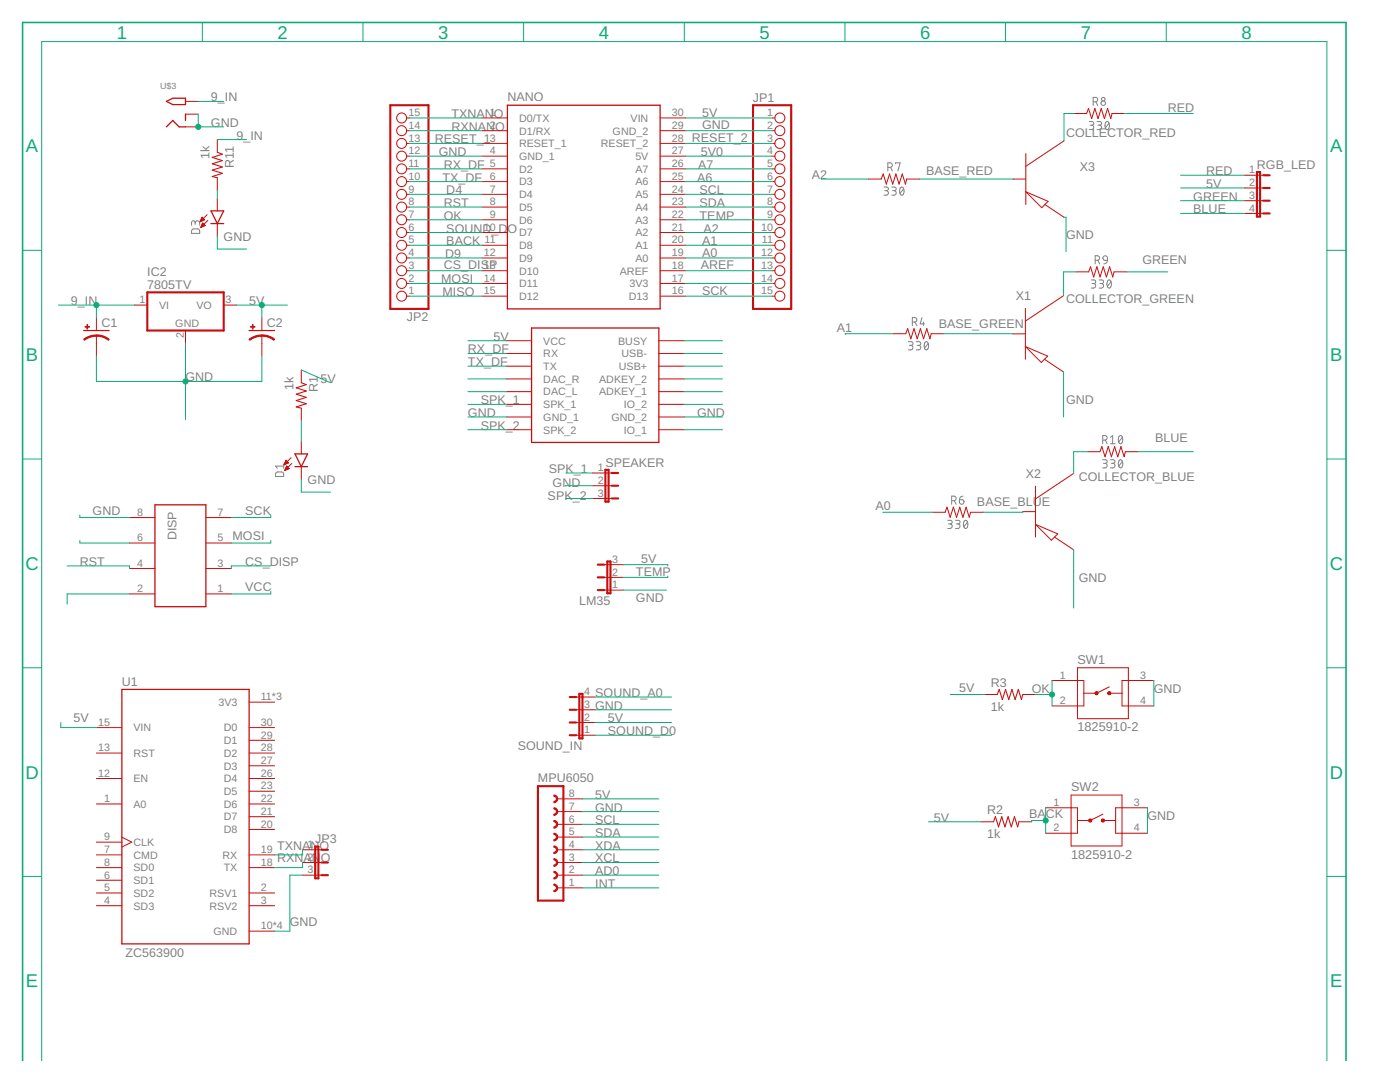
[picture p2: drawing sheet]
<svg xmlns="http://www.w3.org/2000/svg" width="279mm" height="216mm" viewBox="0 0 279 216" stroke-linecap="round" stroke-linejoin="round" font-family="sans-serif">
<g fill="none" stroke="#808080" stroke-width=".2">
<path d="M176.4 37.3h.5a.36 .36 0 0 1 .4 .4 .36 .36 0 0 1-.4 .3h-.3M176.8 38a.46 .46 0 0 1 .5 .5 .46 .46 0 0 1-.5 .4h-.4M177.2 33.4h.4a.46 .46 0 0 0 .5-.5 .46 .46 0 0 0-.5-.4h-.4v1.6M177.7 33.4l.4 .7M178 37.3h.5a.36 .36 0 0 1 .4 .4 .36 .36 0 0 1-.4 .3h-.4M178.4 38a.46 .46 0 0 1 .5 .5 .46 .46 0 0 1-.5 .4h-.4M178.7 32.7v-.2h.9l-.4 1.6M179.7 37.4l.3-.1a.97 .97 0 0 1 0 1.6 1.02 1.02 0 0 1-.3-1.5zM180.3 37.7l-.7 .9M217.4 24.3h.5a.36 .36 0 0 1 .4 .3 .36 .36 0 0 1-.4 .4h-.3M217.8 25a.44 .44 0 0 1 .5 .4 .44 .44 0 0 1-.5 .5h-.4M218.2 20.3h.4a.44 .44 0 0 0 .5-.4 .44 .44 0 0 0-.5-.5h-.4v1.6"/>
<path d="M218.7 20.3l.4 .7M218.9 24.3h.6a.36 .36 0 0 1 .4 .3 .36 .36 0 0 1-.4 .4h-.4M219.4 25a.44 .44 0 0 1 .5 .4 .44 .44 0 0 1-.5 .5h-.5M220.7 24.4l.3-.1a.93 .93 0 0 1 0 1.6 1.02 1.02 0 0 1-.3-1.5zM221.3 24.6l-.7 .9M38.4 45.8l1.2-.1 .2 .3 .1 .6h-1.7zM38.9 44.5a.46 .46 0 0 1 .5-.5 .46 .46 0 0 1 .5 .5v.5M38.9 44.8v-.4a.36 .36 0 0 0-.3-.4 .36 .36 0 0 0-.4 .4v.6M217.8 55.9h.5a.36 .36 0 0 1 .4 .3 .36 .36 0 0 1-.4 .4h-.3M218.2 56.6a.46 .46 0 0 1 .5 .4 .46 .46 0 0 1-.5 .5h-.4M218.6 51.9h.4a.46 .46 0 0 0 .5-.4 .46 .46 0 0 0-.5-.5h-.4v1.7M219.1 51.9l.4 .8"/>
<path d="M219.4 55.9h.5a.36 .36 0 0 1 .3 .3 .36 .36 0 0 1-.3 .4h-.4M219.8 56.6a.46 .46 0 0 1 .4 .4 .46 .46 0 0 1-.4 .5h-.4M220.3 51.2l.3-.2 .3 .2 .1 .7-.8-.1-.1-.3zM221 51.9l-.3 .6-.4 .2M221.1 56l.3-.1a.97 .97 0 0 1 0 1.6 1.02 1.02 0 0 1-.3-1.5zM221.7 56.2l-.7 .9M181.3 68.2h.5a.37 .37 0 0 1 .4 .3 .37 .37 0 0 1-.4 .4h-.3M181.8 68.9a.44 .44 0 0 1 .4 .5 .44 .44 0 0 1-.4 .4h-.5M182.1 64.3h.4a.44 .44 0 0 0 .5-.5 .44 .44 0 0 0-.5-.4h-.4v1.6M182.6 64.3l.4 .7M182.9 68.2h.5a.37 .37 0 0 1 .4 .3 .37 .37 0 0 1-.4 .4h-.4M183.3 68.9a.44 .44 0 0 1 .5 .5 .44 .44 0 0 1-.5 .4h-.4"/>
<path d="M184 63.4l-.4 1.2h.9M184.3 64.3v.7M184.6 68.3l.3-.1a.95 .95 0 0 1 0 1.6 1.02 1.02 0 0 1-.3-1.5zM185.2 68.6l-.7 .8M55.1 94.3l.3-.1h.9l.3 .2v.7h-1.6zM56.6 92.6v.9M56.6 93h-1.6l.4 .5M189.9 99.9h.5a.46 .46 0 0 0 .4-.4 .46 .46 0 0 0-.4-.5h-.5v1.6M190.5 99.9l.3 .7M191.5 99.7h.5a.45 .45 0 0 1 .4 .5 .45 .45 0 0 1-.5 .4 .45 .45 0 0 1-.4-.4zM192.2 99l-.4 .1-.3 .6M220 91.7h.6a.36 .36 0 0 1 .4 .4 .36 .36 0 0 1-.4 .4h-.4"/>
<path d="M220.1 87.8h.4a.46 .46 0 0 0 .5-.4 .46 .46 0 0 0-.5-.5h-.4v1.6M220.5 92.5a.46 .46 0 0 1 .5 .4 .46 .46 0 0 1-.5 .5h-.5M220.6 87.8l.4 .7M221.6 91.7h.6a.36 .36 0 0 1 .3 .4 .36 .36 0 0 1-.3 .4h-.4M221.6 87.3l.5-.4v1.6M221.6 88.5h.9M222.1 92.5a.46 .46 0 0 1 .4 .4 .46 .46 0 0 1-.4 .5h-.5M223.4 87l.2-.1a.97 .97 0 0 1 0 1.6 1.02 1.02 0 0 1-.2-1.5zM223.4 91.8l.2-.1a.95 .95 0 0 1 0 1.7 1.04 1.04 0 0 1-.2-1.6zM224 92.1l-.7 .9M224 87.3l-.7 .9M189.1 103.8h.6a.36 .36 0 0 1 .3 .4 .36 .36 0 0 1-.3 .3h-.4"/>
<path d="M189.6 104.5a.46 .46 0 0 1 .4 .5 .46 .46 0 0 1-.4 .5h-.5M190.7 103.8h.5a.36 .36 0 0 1 .4 .4 .36 .36 0 0 1-.4 .3h-.3M191.2 104.5a.46 .46 0 0 1 .4 .5 .46 .46 0 0 1-.4 .5h-.5M192.5 103.9l.2-.1a.97 .97 0 0 1 0 1.7 1.03 1.03 0 0 1-.2-1.6zM193.1 104.2l-.7 .9"/>
<circle cx="220.2" cy="19.8" r=".36"/>
<circle cx="220.2" cy="20.6" r=".45"/>
</g>
<g fill="none" stroke="#c90d0c" stroke-width=".25">
<path d="M33.2 20.2l1.3-.6h2.5v1.3h-2.5zM33.2 25.3l1.3-1.3 1.3 1.3h1.2M37 22.8v1.2M101.3 21h30.4v40.6h-30.4zM42.1 42.1h2.5l-1.2 2.5zM42.1 44.6h2.5M16.7 66h5.1M49.7 66h5.1M106.1 65.4h25.4v22.9h-25.4zM58.9 90.6h2.5l-1.3 2.5zM58.9 93.1h2.5M30.9 100.7h10.2v20.4h-10.2z"/>
<path d="M24.3 137.6h25.4v50.7h-25.4z"/>
</g>
<g fill="none" stroke="#c90d0c" stroke-width=".2">
<path d="M37 20.2h2.6M37 25.3h2.6M37 22.8h2.6M43.4 27.9v2.5M43.4 35.5v2.5M43.4 39.5v2.6M81.2 26.1h.5M81.2 23.5h.5M81.2 33.7h.5M81.2 36.2h.5M81.2 38.8h.5M81.2 28.6h.5"/>
<path d="M81.2 31.2h.5M96.2 26.1h5.1M96.2 23.5h5.1M96.2 33.7h5.1M96.2 36.2h5.1M96.2 38.8h5.1M96.2 28.6h5.1M96.2 31.2h5.1M131.7 26.1h5.1M131.7 23.5h5.1M131.7 33.7h5.1M131.7 36.2h5.1"/>
<path d="M131.7 38.8h5.1M131.7 28.6h5.1M131.7 31.2h5.1M154.1 26.1h.5M154.1 23.5h.5M154.1 33.7h.5M154.1 36.2h.5M154.1 38.8h.5M154.1 28.6h.5M154.1 31.2h.5M173.3 35.7h2.6l.4-1 .6 2 .6-2 .7 2 .6-2 .6 2 .7-2 .6 2 .3-1h2.5M202.2 35.7h2.5"/>
<path d="M204.7 38.3l4.5 1.9-1.3 1.2zM204.7 30.6v10.2M212.3 28.1l-7.6 5.1M214.3 22.6h2.6l.3-1 .7 2.1 .6-2.1 .6 2.1 .7-2.1 .6 2.1 .6-2.1 .7 2.1 .2-1.1h2.6M248.3 37.5h3.8M248.3 35h3.8M40 44.1h.2M40 44h.5M40.1 43.9h.7M40.1 45.3h.1M40.1 43.8h.6M40.1 45.2h.3"/>
<path d="M40.2 43.6h.4M40.2 45.1h.5M40.2 43.5h.3M40.2 45h.7M40.3 44.9h.5M40.3 43.4h.1M40.3 43.3l.5 .6-.9 .3zM40.3 44.7h.4M40.4 44.6h.2M40.4 44.5l.6 .5-.9 .4zM41.3 42.8l-1.4 1.4M41.5 44l-1.4 1.4"/>
<path d="M43.4 44.6v2.6M81.2 41.3h.5M81.2 43.9h.5M81.2 46.4h.5M81.2 48.9h.5M81.2 51.5h.5M81.2 54h.5M81.2 56.6h.5M81.2 59.1h.5M96.2 41.3h5.1M96.2 43.9h5.1M96.2 46.4h5.1"/>
<path d="M96.2 48.9h5.1M96.2 51.5h5.1M96.2 54h5.1M96.2 56.6h5.1M96.2 59.1h5.1M131.7 41.3h5.1M131.7 43.9h5.1M131.7 46.4h5.1M131.7 48.9h5.1M131.7 51.5h5.1M131.7 54h5.1M131.7 56.6h5.1"/>
<path d="M131.7 59.1h5.1M154.1 41.3h.5M154.1 43.9h.5M154.1 46.4h.5M154.1 48.9h.5M154.1 51.5h.5M154.1 54h.5M154.1 56.6h.5M154.1 59.1h.5M208.5 40.8l3.8 2.5M212.3 59l-7.7 5.1M214.7 54.3h2.6l.3-1.1 .7 2.1 .6-2.1 .6 2.1 .7-2.1 .6 2.1 .6-2.1 .7 2.1 .2-1h2.6"/>
<path d="M248.3 40h3.8M248.3 42.6h3.8M19.2 63.4v2.6M19.2 67v4M26.9 60.9h2.5M37 66v2.5M44.6 60.9h2.6M52.3 63.4v2.6M52.3 67v4M60.1 73.8v2.6M101 68h5.1M101 70.5h5.1"/>
<path d="M101 73.1h5.1M101 75.6h5.1M101 78.1h5.1M131.5 68h5.1M131.5 70.5h5.1M131.5 73.1h5.1M131.5 75.6h5.1M131.5 78.1h5.1M178.2 66.6h2.6l.3-1 .7 2 .6-2 .6 2 .7-2 .6 2 .7-2 .6 2 .2-1h2.6M202.1 66.6h2.5M204.6 69.2l4.5 1.9-1.3 1.2zM204.6 61.5v10.2"/>
<path d="M208.4 71.7l3.9 2.5M56.7 92.7v.1M56.7 92.6h.3M56.8 92.5h.5M56.9 92.4h.7M56.9 93.8h.1M56.9 92.2h.6M56.9 93.7h.4M57 92.1h.4M57 93.6h.5M57 92h.2M57 93.5h.7"/>
<path d="M57.1 91.9h.1M57.1 93.3h.5M57.1 93.2h.3M57.1 93.1h.2M57.2 93l.5 .5-.9 .4zM57.6 92.4l-.5-.6-.4 .9M57.6 92.4l-.9 .3M58.1 91.3l-1.4 1.4M58.2 92.5l-1.4 1.4M60.1 81.4v2.6M60.1 88v2.6M60.1 93.1v2.6"/>
<path d="M101 80.7h5.1M101 83.2h5.1M101 85.7h5.1M118.3 99.5h3.8M118.3 96.9h3.8M118.3 94.4h3.8M131.5 80.7h5.1M131.5 83.2h5.1M131.5 85.7h5.1M206.7 97v10.2M214.3 94.5l-7.6 5M217 90.1h2.5l.4-1 .6 2 .7-2 .6 2 .6-2 .7 2 .6-2 .6 2 .3-1h2.5"/>
<path d="M25.8 118.5h5.1M25.8 113.4h5.1M25.8 108.4h5.1M25.8 103.3h5.1M41.1 118.5h5.1M41.1 113.4h5.1M41.1 108.4h5.1M41.1 103.3h5.1M120.6 112.7h3.8M120.6 115.2h3.8M120.6 117.8h3.8M186.1 102.2h2.5l.4-1 .6 2 .7-2 .6 2 .6-2 .7 2 .6-2 .6 2 .3-1h2.5"/>
<path d="M204.1 102.1h2.6M206.7 104.6l4.4 1.9-1.3 1.3zM210.5 107.2l3.8 2.5M115 139.1h3.8M196.5 138.6h2.5M204.1 138.6h2.6M210 135.8h6.3v5.1h-6.3M215 133.2h10.2v10.2h-10.2zM221.4 137.1l-2.6 1.2h-2.5M221.4 138.3h2.5M230.3 135.8h-6.4v5.1h6.4M19.2 155.3h5.1"/>
<path d="M19.2 150.3h5.1M19.2 145.2h5.1M49.7 140.1h5.1M49.7 155.3h5.1M49.7 150.3h5.1M49.7 145.2h5.1M49.7 147.7h5.1M49.7 152.8h5.1M49.7 157.9h5.1M111.2 159.4h5M115 141.6h3.8M115 144.2h3.8"/>
<path d="M115 146.7h3.8M213.8 158.6h10.1v10.2h-10.1zM19.2 160.4h5.1M19.2 178.2h5.1M19.2 175.6h5.1M19.2 170.6h5.1M19.2 173.1h5.1M19.2 168h5.1M24.3 167l2 1-2 1M49.7 160.4h5.1M49.7 178.2h5.1M49.7 170.6h5.1"/>
<path d="M49.7 173.1h5.1M49.7 163h5.1M49.7 165.5h5.1M60.4 174.6h3.8M60.4 172.1h3.8M60.4 169.6h3.8M111.2 174.6h5M111.2 172.1h5M111.2 169.6h5M111.2 177.2h5M111.2 167h5M111.2 164.5h5"/>
<path d="M111.2 161.9h5M195.7 164h2.6M203.3 164h2.6M208.7 161.2h6.3v5.1h-6.3M220.1 162.5l-2.5 1.2h-2.6M220.1 163.7h2.6M229 161.2h-6.3v5.1h6.3M19.2 180.7h5.1M49.7 180.7h5.1M49.7 185.8h5.1"/>
<circle cx="80.2" cy="31.2" r=".99"/>
<circle cx="80.2" cy="26.1" r=".99"/>
<circle cx="80.2" cy="38.8" r=".99"/>
<circle cx="80.2" cy="36.2" r=".99"/>
<circle cx="80.2" cy="33.7" r=".99"/>
<circle cx="80.2" cy="28.6" r=".99"/>
<circle cx="80.2" cy="23.5" r=".99"/>
<circle cx="155.6" cy="33.7" r=".99"/>
<circle cx="155.6" cy="36.2" r=".99"/>
<circle cx="155.6" cy="38.8" r=".99"/>
<circle cx="155.6" cy="28.6" r=".99"/>
<circle cx="155.6" cy="23.5" r=".99"/>
<circle cx="155.6" cy="26.1" r=".99"/>
<circle cx="155.6" cy="31.2" r=".99"/>
<circle cx="80.2" cy="41.3" r=".99"/>
<circle cx="80.2" cy="43.9" r=".99"/>
<circle cx="80.2" cy="51.5" r=".99"/>
<circle cx="80.2" cy="46.4" r=".99"/>
<circle cx="80.2" cy="54" r=".99"/>
<circle cx="80.2" cy="56.6" r=".99"/>
<circle cx="80.2" cy="48.9" r=".99"/>
<circle cx="80.2" cy="59.1" r=".99"/>
<circle cx="155.6" cy="41.3" r=".99"/>
<circle cx="155.6" cy="43.9" r=".99"/>
<circle cx="155.6" cy="51.5" r=".99"/>
<circle cx="155.6" cy="56.6" r=".99"/>
<circle cx="155.6" cy="59.1" r=".99"/>
<circle cx="155.6" cy="46.4" r=".99"/>
<circle cx="155.6" cy="48.9" r=".99"/>
<circle cx="155.6" cy="54" r=".99"/>
</g>
<g fill="none" stroke="#c90d0c" stroke-width=".42">
<path d="M77.9 21h7.6v40.6h-7.6zM150.3 21h7.6v40.6h-7.6zM250.8 34.3h.7v8.9h-.7zM252.1 37.5h1.3M252.1 35h1.3M29.4 58.3h15.2v7.7h-15.2zM252.1 40h1.3M252.1 42.6h1.3M120.8 93.7h.7v6.4h-.7zM122.1 99.5h1.3M122.1 96.9h1.3M122.1 94.4h1.3"/>
<path d="M119.3 112.7h1.3M119.3 115.2h1.3M119.3 117.8h1.3M121.2 112h.6v6.4h-.6zM113.7 139.1h1.3M115.6 138.5h.6v8.8h-.6zM107.4 156.9h5v22.8h-5zM113.7 141.6h1.3M113.7 144.2h1.3M113.7 146.7h1.3M62.9 168.9h.6v6.4h-.6zM64.2 174.6h1.2"/>
<path d="M64.2 172.1h1.2M64.2 169.6h1.2"/>
</g>
<g fill="#c90d0c" stroke="#c90d0c" stroke-width=".2">
<path d="M110.5 171.3a.76 .76 0 0 1 .8 .8 .76 .76 0 0 1-.8 .8v-.3a.51 .51 0 0 0 .5-.5 .51 .51 0 0 0-.5-.5z" fill-rule="evenodd"/>
<path d="M110.5 173.9a.75 .75 0 0 1 .8 .7 .75 .75 0 0 1-.8 .8v-.3a.5 .5 0 0 0 .5-.5 .5 .5 0 0 0-.5-.5z" fill-rule="evenodd"/>
<path d="M110.5 176.4a.76 .76 0 0 1 .8 .8 .76 .76 0 0 1-.8 .7v-.2a.51 .51 0 0 0 .6-.5 .51 .51 0 0 0-.6-.5z" fill-rule="evenodd"/>
<path d="M110.5 166.3a.76 .76 0 0 1 .8 .7 .76 .76 0 0 1-.8 .8v-.3a.51 .51 0 0 0 .5-.5 .51 .51 0 0 0-.5-.5z" fill-rule="evenodd"/>
<path d="M110.5 168.8a.76 .76 0 0 1 .8 .8 .76 .76 0 0 1-.8 .7v-.2a.51 .51 0 0 0 .5-.5 .51 .51 0 0 0-.5-.5z" fill-rule="evenodd"/>
<path d="M110.5 158.6a.76 .76 0 0 1 .8 .8 .76 .76 0 0 1-.8 .8v-.3a.51 .51 0 0 0 .5-.5 .51 .51 0 0 0-.5-.5z" fill-rule="evenodd"/>
<path d="M110.5 161.2a.76 .76 0 0 1 .8 .7 .76 .76 0 0 1-.8 .8v-.2a.51 .51 0 0 0 .5-.6 .51 .51 0 0 0-.5-.5z" fill-rule="evenodd"/>
<path d="M110.5 163.7a.76 .76 0 0 1 .8 .8 .76 .76 0 0 1-.8 .7v-.2a.51 .51 0 0 0 .5-.5 .51 .51 0 0 0-.5-.5z" fill-rule="evenodd"/>
<path d="M19.2 66.8l.9 .1 1 .3 .7 .5-.1 .2a3.8 3.8 0 0 0-2.5-.8z" fill-rule="evenodd"/>
<path d="M16.7 67.7l1.2-.6 1.3-.3v.3l-1 .1-1.4 .7z" fill-rule="evenodd"/>
<path d="M52.3 66.8l1.3 .2 1.2 .7-.1 .2-1.4-.7-1-.1z" fill-rule="evenodd"/>
<path d="M49.7 67.7l1.2-.6 1.4-.3v.3l-1.1 .1-1.3 .7z" fill-rule="evenodd"/>
<path d="M218.6 138.2a.32 .32 0 0 1 .5-.1 .32 .32 0 0 1-.1 .5 .32 .32 0 0 1-.5-.3h.2a.19 .19 0 0 1 .2-.2 .19 .19 0 0 1 .1 .3 .19 .19 0 0 1-.2 .1l-.3-.2z" fill-rule="evenodd"/>
<path d="M221.1 138.2a.32 .32 0 0 1 .5-.1 .32 .32 0 0 1-.1 .5 .32 .32 0 0 1-.4-.3h.1a.19 .19 0 0 1 .2-.2 .19 .19 0 0 1 .2 .3 .19 .19 0 0 1-.3 .1l-.2-.2z" fill-rule="evenodd"/>
<path d="M217.3 163.6a.32 .32 0 0 1 .5-.1 .32 .32 0 0 1-.1 .5 .32 .32 0 0 1-.4-.3h.1a.19 .19 0 0 1 .3-.2 .2 .2 0 0 1 0 .4l-.4-.2z" fill-rule="evenodd"/>
<path d="M219.8 163.6a.32 .32 0 0 1 .6-.1 .32 .32 0 0 1-.2 .5 .32 .32 0 0 1-.4-.3h.1a.19 .19 0 0 1 .3-.2 .2 .2 0 0 1 0 .4l-.4-.2z" fill-rule="evenodd"/>
</g>
<path d="M43.4 30.4l1 .4-2 .6 2 .6-2 .7 2 .6-2 .7 2 .6-2 .6 1 .3M60.1 76.4l1 .4-2 .6 2 .6-2 .7 2 .6-2 .6 2 .7-2 .6 1 .2M199 138.6l.4-1 .6 2 .7-2 .6 2 .7-2 .6 2 .6-2 .7 2 .2-1M198.3 164l.3-1 .7 2 .6-2 .7 2 .6-2 .6 2 .7-2 .6 2 .2-1" fill="none" stroke="#c90d0c" stroke-width=".21"/>
<g fill="#c90d0c" stroke="#c90d0c" stroke-width=".2">
<path d="M17 65.2h.9v.1h-.9z"/>
<path d="M17.4 64.8h.1v.9h-.1z"/>
<path d="M50 65.2h.9v.1h-.9z"/>
<path d="M50.4 64.8h.1v.9h-.1z"/>
</g>
<path d="M4.5 211.8v-207.3h264.1v207.3" fill="none" stroke="#0dab76" stroke-width=".32"/>
<g fill="none" stroke="#0dab76" stroke-width=".2">
<path d="M40.4 4.5v3.8M72.4 4.5v3.8M104.5 4.5v3.8M136.6 4.5v3.8M168.6 4.5v3.8M200.7 4.5v3.8M232.7 4.5v3.8M39.6 22.8v2.5h5M39.6 20.2h5M43.4 38v1.5M43.4 27.9h5.8M81.7 26.1h14.5"/>
<path d="M81.7 31.2h14.5M81.7 23.5h14.5M81.7 38.8h14.5M81.7 28.6h14.5M81.7 36.2h14.5M81.7 33.7h14.5M136.8 26.1h17.3M136.8 31.2h17.3M136.8 23.5h17.3M136.8 38.8h17.3M136.8 28.6h17.3M136.8 36.2h17.3"/>
<path d="M136.8 33.7h17.3M163.9 35.6l9.4 .1M183.5 35.7l18.7 .1M214.3 22.6h-2v5.5M224.5 22.6h13.6M235.6 37.5h12.7M235.6 35h12.7M4.5 50h3.8M43.4 47.2v2.5h5.8M81.7 59.1h14.5M81.7 56.6h14.5M81.7 41.3h14.5"/>
<path d="M81.7 54h14.5M81.7 43.9h14.5M81.7 46.4h14.5M81.7 51.5h14.5M81.7 48.9h14.5M136.8 59.1h17.3M136.8 56.6h17.3M136.8 41.3h17.3M136.8 54h17.3M136.8 43.9h17.3M136.8 46.4h17.3M136.8 51.5h17.3"/>
<path d="M136.8 48.9h17.3M212.3 43.3h.4v6.9M214.7 54.3h-2.4v4.7M224.9 54.3h8.2M235.6 40h12.7M235.6 42.6h12.7M264.8 50h3.8M11.6 60.9h15.3M19.2 60.9v2.5M19.2 71v5.1h33.1v-5.1M37 68.5v15.2M47.2 60.9h10.1"/>
<path d="M52.3 60.9v2.5M60.1 73.8l5.9 2.6M93.4 68h7.6M93.4 70.5h7.6M93.4 73.1h7.6M93.4 75.6h7.6M93.4 78.1h7.6M136.6 68h7.6M136.6 70.5h7.6M136.6 73.1h7.6M136.6 75.6h7.6M136.6 78.1h7.6"/>
<path d="M178.2 66.6h-9.5v.1M188.4 66.6h13.7M202.1 66.6h.1M212.3 74.2v9M4.5 91.6h3.8M60.1 84v4M60.1 95.7v2.5h5.9M93.4 83.2h7.6M93.4 80.7h7.6M93.4 85.7h7.6M112.9 99.5h5.4M112.9 99.5h.1"/>
<path d="M113 94.4h5.3M113 94.4h.1M118.3 96.9l-5.5 .1M136.6 83.2h7.6M136.6 80.7h7.6M136.6 85.7h7.6M217 90.1h-2.7v4.4M227.1 90.1h11M264.8 91.6h3.8M13.4 112.9h12.4v.5M15.9 102.8v.5h9.9M15.9 107.8v.6h9.9"/>
<path d="M25.8 118.5h-12.4v2M54 102.8v.5h-7.8M54 107.8v.6h-7.8M54 118v.5h-7.8M54 112.9h-7.8v.5M124.4 117.8h8.6M124.4 112.7h8.9v.2M133.3 115v.2h-8.9M176.2 102.2h9.9M176.2 102.2h.1M204.1 102.1v.1h-7.9M214.3 109.7v11.6"/>
<path d="M4.5 133.2h3.8M118.8 139.1h15.2M189.6 138.6h6.9M206.7 138.6h3.3M210 135.8v5.1M230.3 135.8v5.1M264.8 133.2h3.8M12.1 144.2v1h7.1M116.2 159.4h15.3M118.8 141.6h15.2M118.8 144.2h15.2M118.8 146.7h15.2"/>
<path d="M4.5 174.9h3.8M60.4 174.6h-2.6v11.2h-3M60.4 169.6v1h-5.6M60.4 172.1v1h-5.6M116.2 174.6h15.3M116.2 161.9h15.3M116.2 164.5h15.3M116.2 167h15.3M116.2 169.6h15.3M116.2 172.1h15.3M116.2 177.2h15.3M185.3 164h10.4"/>
<path d="M208.7 161.2v5.1M208.7 163.7h-2.8v.3M229 161.2v5.1M264.8 174.9h3.8M8.3 211.8v-203.5h256.5v203.5"/>
</g>
<g fill="#0dab76" stroke="#0dab76" stroke-width=".2">
<circle cx="39.6" cy="25.3" r=".51"/>
<circle cx="37" cy="76.1" r=".51"/>
<circle cx="52.3" cy="60.9" r=".51"/>
<circle cx="210" cy="138.6" r=".51"/>
<circle cx="208.7" cy="163.7" r=".51"/>
<circle cx="19.2" cy="60.9" r=".51"/>
</g>
<g font-size="3.7" fill="#0dab76">
<text x="23.3" y="7.7">1</text>
<text x="55.4" y="7.7">2</text>
<text x="87.5" y="7.7">3</text>
<text x="119.5" y="7.7">4</text>
<text x="151.6" y="7.7">5</text>
<text x="183.6" y="7.7">6</text>
<text x="215.7" y="7.7">7</text>
<text x="247.8" y="7.7">8</text>
<text x="5.2" y="30.4">A</text>
<text x="265.5" y="30.4">A</text>
<text x="5.2" y="72.1">B</text>
<text x="265.5" y="72.1">B</text>
<text x="5.1" y="113.7">C</text>
<text x="265.4" y="113.7">C</text>
<text x="5.1" y="155.4">D</text>
<text x="265.4" y="155.4">D</text>
<text x="5.2" y="197">E</text>
<text x="265.5" y="197">E</text>
</g>
<g font-size="2.5" fill="#808080">
<text x="42.1" y="20.2">9_IN</text>
<text x="90.1" y="23.5">TXNANO</text>
<text x="101.3" y="20.2">NANO</text>
<text x="140.1" y="23.3">5V</text>
<text x="150.3" y="20.4">JP1</text>
<text x="233.1" y="22.3">RED</text>
<text x="42.1" y="25.3">GND</text>
<text x="47.2" y="27.9">9_IN</text>
<text x="86.8" y="28.6">RESET_1</text>
<text x="90.1" y="26.1">RXNANO</text>
<text x="138.1" y="28.4">RESET_2</text>
<text x="140.1" y="25.8">GND</text>
<text x="212.7" y="27.3">COLLECTOR_RED</text>
<text x="41.8" y="31.8" transform="rotate(-90 41.8 31.8)">1k</text>
<text x="46.6" y="33.5" transform="rotate(-90 46.6 33.5)">R11</text>
<text x="87.6" y="31.2">GND</text>
<text x="88.6" y="33.7">RX_DF</text>
<text x="139.4" y="33.7">A7</text>
<text x="139.9" y="31.2">5V0</text>
<text x="162" y="35.7">A2</text>
<text x="184.8" y="35">BASE_RED</text>
<text x="215.5" y="34.1">X3</text>
<text x="240.7" y="35">RED</text>
<text x="250.8" y="33.7">RGB_LED</text>
<text x="88.3" y="36.2">TX_DF</text>
<text x="88.6" y="41.3">RST</text>
<text x="89.1" y="38.8">D4</text>
<text x="139.1" y="36.2">A6</text>
<text x="139.6" y="38.8">SCL</text>
<text x="139.6" y="41.3">SDA</text>
<text x="238.1" y="40">GREEN</text>
<text x="240.7" y="37.5">5V</text>
<text x="88.6" y="43.9">OK</text>
<text x="89.1" y="46.4">SOUND_D</text>
<text x="101.3" y="46.4">O</text>
<text x="139.6" y="43.9">TEMP</text>
<text x="140.4" y="46.4">A2</text>
<text x="212.7" y="47.7">GND</text>
<text x="238.1" y="42.6">BLUE</text>
<text x="44.6" y="48.2">GND</text>
<text x="88.6" y="53.8">CS_DISP</text>
<text x="88.8" y="51.5">D9</text>
<text x="89.1" y="48.9">BACK</text>
<text x="139.9" y="53.8">AREF</text>
<text x="140.1" y="48.9">A1</text>
<text x="140.1" y="51.2">A0</text>
<text x="228" y="52.7">GREEN</text>
<text x="29.4" y="57.7">7805TV</text>
<text x="29.4" y="55.2">IC2</text>
<text x="88.1" y="56.6">MOSI</text>
<text x="88.3" y="59.1">MISO</text>
<text x="140.1" y="58.8">SCK</text>
<text x="202.7" y="59.9">X1</text>
<text x="14.2" y="60.9">9_IN</text>
<text x="20.3" y="65.3">C1</text>
<text x="49.7" y="60.9">5V</text>
<text x="53.3" y="65.3">C2</text>
<text x="81.2" y="64">JP2</text>
<text x="187.4" y="65.4">BASE_GREEN</text>
<text x="212.7" y="60.4">COLLECTOR_GREEN</text>
<text x="93.4" y="70.5">RX_DF</text>
<text x="98.5" y="68">5V</text>
<text x="167" y="66.2">A1</text>
<text x="37" y="76.1">GND</text>
<text x="58.6" y="77.7" transform="rotate(-90 58.6 77.7)">1k</text>
<text x="63.9" y="76.4">5V</text>
<text x="93.4" y="73.1">TX_DF</text>
<text x="63.4" y="78.3" transform="rotate(-90 63.4 78.3)">R1</text>
<text x="93.4" y="83.2">GND</text>
<text x="95.9" y="80.7">SPK_1</text>
<text x="139.1" y="83.2">GND</text>
<text x="212.7" y="80.7">GND</text>
<text x="95.9" y="85.8">SPK_2</text>
<text x="230.5" y="88.3">BLUE</text>
<text x="109.5" y="94.5">SPK_1</text>
<text x="120.8" y="93.1">SPEAKER</text>
<text x="204.7" y="95.4">X2</text>
<text x="215.3" y="95.9">COLLECTOR_BLUE</text>
<text x="61.4" y="96.7">GND</text>
<text x="109.3" y="99.7">SPK_2</text>
<text x="110.3" y="97.3">GND</text>
<text x="174.7" y="101.9">A0</text>
<text x="195" y="101">BASE_BLUE</text>
<text x="18.5" y="102.8">GND</text>
<text x="35.2" y="107.8" transform="rotate(-90 35.2 107.8)">DISP</text>
<text x="46.4" y="107.8">MOSI</text>
<text x="49" y="102.8">SCK</text>
<text x="15.9" y="112.9">RST</text>
<text x="49" y="112.9">CS_DISP</text>
<text x="127.9" y="112.4">5V</text>
<text x="49" y="118">VCC</text>
<text x="126.9" y="115">TEMP</text>
<text x="215.3" y="116.2">GND</text>
<text x="115.6" y="120.8">LM35</text>
<text x="126.9" y="120">GND</text>
<text x="24.3" y="136.9">U1</text>
<text x="197.8" y="137.1">R3</text>
<text x="215" y="132.5">SW1</text>
<text x="118.8" y="141.6">GND</text>
<text x="118.8" y="139.1">SOUND_A0</text>
<text x="191.4" y="138.1">5V</text>
<text x="197.8" y="141.9">1k</text>
<text x="205.9" y="138.3">OK</text>
<text x="230.3" y="138.3">GND</text>
<text x="14.7" y="144.2">5V</text>
<text x="103.3" y="149.7">SOUND_IN</text>
<text x="121.3" y="144.2">5V</text>
<text x="121.3" y="146.7">SOUND_D0</text>
<text x="215" y="146">1825910-2</text>
<text x="107.4" y="156.1">MPU6050</text>
<text x="118.8" y="161.9">GND</text>
<text x="118.8" y="159.4">5V</text>
<text x="213.8" y="157.9">SW2</text>
<text x="118.8" y="164.5">SCL</text>
<text x="118.8" y="167">SDA</text>
<text x="186.3" y="164">5V</text>
<text x="197" y="167.3">1k</text>
<text x="197" y="162.5">R2</text>
<text x="205.4" y="163.2">BA</text>
<text x="208.7" y="163.2">CK</text>
<text x="229" y="163.7">GND</text>
<text x="55.3" y="169.6">TXNAN</text>
<text x="55.3" y="172.1">RXNAN</text>
<text x="62.9" y="168.3">JP3</text>
<text x="63.8" y="169.6">O</text>
<text x="64" y="172.1">O</text>
<text x="118.8" y="169.6">XDA</text>
<text x="118.8" y="172.1">XCL</text>
<text x="213.8" y="171.3">1825910-2</text>
<text x="118.8" y="174.6">AD0</text>
<text x="118.8" y="177.2">INT</text>
<text x="57.8" y="184.8">GND</text>
<text x="25.1" y="190.9">ZC563900</text>
</g>
<g font-size="2.1" fill="#808080">
<text x="81.5" y="23.2">15</text>
<text x="97.7" y="23.2">1</text>
<text x="134.1" y="23.2">30</text>
<text x="153.1" y="23.2">1</text>
<text x="81.5" y="28.3">13</text>
<text x="81.5" y="25.7">14</text>
<text x="97.7" y="25.7">2</text>
<text x="97.7" y="28.3">3</text>
<text x="103.6" y="26.8">D1/RX</text>
<text x="103.6" y="24.3">D0/TX</text>
<text x="103.6" y="29.4">RESET_1</text>
<text x="119.9" y="29.4">RESET_2</text>
<text x="122.3" y="26.8">GND_2</text>
<text x="125.8" y="24.3">VIN</text>
<text x="134.1" y="25.7">29</text>
<text x="134.1" y="28.3">28</text>
<text x="153.1" y="25.7">2</text>
<text x="153.1" y="28.3">3</text>
<text x="81.5" y="35.9">10</text>
<text x="81.5" y="33.3">11</text>
<text x="81.5" y="30.8">12</text>
<text x="97.7" y="33.3">5</text>
<text x="97.7" y="35.9">6</text>
<text x="97.7" y="30.8">4</text>
<text x="103.6" y="34.5">D2</text>
<text x="103.6" y="31.9">GND_1</text>
<text x="126.8" y="34.5">A7</text>
<text x="126.8" y="31.9">5V</text>
<text x="134.1" y="33.3">26</text>
<text x="134.1" y="35.9">25</text>
<text x="134.1" y="30.8">27</text>
<text x="153.1" y="30.8">4</text>
<text x="153.1" y="33.3">5</text>
<text x="153.1" y="35.9">6</text>
<text x="249.3" y="34.6">1</text>
<text x="81.5" y="41">8</text>
<text x="81.5" y="38.4">9</text>
<text x="97.7" y="38.4">7</text>
<text x="97.7" y="41">8</text>
<text x="103.6" y="37">D3</text>
<text x="103.6" y="39.5">D4</text>
<text x="126.8" y="37">A6</text>
<text x="126.8" y="39.5">A5</text>
<text x="134.1" y="38.4">24</text>
<text x="134.1" y="41">23</text>
<text x="153.1" y="38.4">7</text>
<text x="153.1" y="41">8</text>
<text x="249.3" y="37.2">2</text>
<text x="249.3" y="39.7">3</text>
<text x="81.5" y="46">6</text>
<text x="81.5" y="43.5">7</text>
<text x="96.6" y="46">10</text>
<text x="97.7" y="43.5">9</text>
<text x="103.6" y="42.1">D5</text>
<text x="103.6" y="44.6">D6</text>
<text x="103.6" y="47.2">D7</text>
<text x="126.8" y="42.1">A4</text>
<text x="126.8" y="44.6">A3</text>
<text x="126.8" y="47.2">A2</text>
<text x="134.1" y="43.5">22</text>
<text x="134.1" y="46">21</text>
<text x="151.9" y="46">10</text>
<text x="153.1" y="43.5">9</text>
<text x="249.3" y="42.2">4</text>
<text x="81.5" y="53.7">3</text>
<text x="81.5" y="51.1">4</text>
<text x="81.5" y="48.6">5</text>
<text x="96.6" y="51.1">12</text>
<text x="96.6" y="53.7">13</text>
<text x="96.7" y="48.6">11</text>
<text x="103.6" y="49.7">D8</text>
<text x="103.6" y="52.2">D9</text>
<text x="126.8" y="49.7">A1</text>
<text x="126.8" y="52.2">A0</text>
<text x="134.1" y="48.6">20</text>
<text x="134.1" y="51.1">19</text>
<text x="134.1" y="53.7">18</text>
<text x="151.9" y="51.1">12</text>
<text x="151.9" y="53.7">13</text>
<text x="152.1" y="48.6">11</text>
<text x="81.5" y="58.7">1</text>
<text x="81.5" y="56.2">2</text>
<text x="96.6" y="56.2">14</text>
<text x="96.6" y="58.7">15</text>
<text x="103.6" y="54.8">D10</text>
<text x="103.6" y="57.3">D11</text>
<text x="103.6" y="59.9">D12</text>
<text x="123.7" y="54.8">AREF</text>
<text x="125.5" y="59.9">D13</text>
<text x="125.6" y="57.3">3V3</text>
<text x="134.1" y="58.7">16</text>
<text x="134.1" y="56.2">17</text>
<text x="151.9" y="56.2">14</text>
<text x="151.9" y="58.7">15</text>
<text x="27.9" y="60.5">1</text>
<text x="31.7" y="61.6">VI</text>
<text x="35" y="65.2">GND</text>
<text x="39.2" y="61.6">VO</text>
<text x="45" y="60.5">3</text>
<text x="36.7" y="67.5" transform="rotate(-90 36.7 67.5)">2</text>
<text x="108.4" y="68.7">VCC</text>
<text x="108.4" y="71.3">RX</text>
<text x="123.4" y="68.7">BUSY</text>
<text x="124" y="71.3">USB-</text>
<text x="108.4" y="73.8">TX</text>
<text x="108.4" y="76.4">DAC_R</text>
<text x="119.6" y="76.4">ADKEY_2</text>
<text x="123.5" y="73.8">USB+</text>
<text x="108.4" y="78.9">DAC_L</text>
<text x="108.4" y="81.4">SPK_1</text>
<text x="108.4" y="84">GND_1</text>
<text x="119.6" y="78.9">ADKEY_1</text>
<text x="122" y="84">GND_2</text>
<text x="124.5" y="81.4">IO_2</text>
<text x="108.4" y="86.5">SPK_2</text>
<text x="124.5" y="86.5">IO_1</text>
<text x="119.3" y="94">1</text>
<text x="119.3" y="96.6">2</text>
<text x="119.3" y="99.1">3</text>
<text x="27.4" y="102.9">8</text>
<text x="43.4" y="102.9">7</text>
<text x="27.4" y="113.1">4</text>
<text x="27.4" y="108">6</text>
<text x="43.4" y="113.1">3</text>
<text x="43.4" y="108">5</text>
<text x="122.2" y="112.3">3</text>
<text x="27.4" y="118.2">2</text>
<text x="43.4" y="118.2">1</text>
<text x="122.2" y="117.4">1</text>
<text x="122.2" y="114.9">2</text>
<text x="211.5" y="135.4">1</text>
<text x="227.5" y="135.4">3</text>
<text x="43.6" y="140.9">3V3</text>
<text x="52" y="139.7">11*3</text>
<text x="116.6" y="143.8">2</text>
<text x="116.6" y="141.3">3</text>
<text x="116.6" y="138.7">4</text>
<text x="211.5" y="140.5">2</text>
<text x="227.5" y="140.5">4</text>
<text x="19.6" y="149.9">13</text>
<text x="19.6" y="144.8">15</text>
<text x="26.7" y="145.9">VIN</text>
<text x="44.6" y="145.9">D0</text>
<text x="44.6" y="148.5">D1</text>
<text x="52" y="144.8">30</text>
<text x="52" y="147.4">29</text>
<text x="52" y="149.9">28</text>
<text x="116.6" y="146.3">1</text>
<text x="19.6" y="155">12</text>
<text x="26.7" y="151">RST</text>
<text x="44.6" y="151">D2</text>
<text x="44.6" y="153.6">D3</text>
<text x="52" y="152.4">27</text>
<text x="52" y="155">26</text>
<text x="20.8" y="160.1">1</text>
<text x="26.7" y="161.2">A0</text>
<text x="26.7" y="156.1">EN</text>
<text x="44.6" y="156.1">D4</text>
<text x="44.6" y="158.6">D5</text>
<text x="44.6" y="161.2">D6</text>
<text x="52" y="157.5">23</text>
<text x="52" y="160.1">22</text>
<text x="113.5" y="161.6">7</text>
<text x="113.5" y="159">8</text>
<text x="210.2" y="160.8">1</text>
<text x="226.3" y="160.8">3</text>
<text x="20.8" y="167.7">9</text>
<text x="44.6" y="163.7">D7</text>
<text x="44.6" y="166.3">D8</text>
<text x="52" y="162.6">21</text>
<text x="52" y="165.1">20</text>
<text x="113.5" y="166.7">5</text>
<text x="113.5" y="164.1">6</text>
<text x="210.2" y="165.9">2</text>
<text x="226.3" y="165.9">4</text>
<text x="20.8" y="170.2">7</text>
<text x="20.8" y="172.8">8</text>
<text x="26.7" y="171.3">CMD</text>
<text x="26.7" y="173.9">SD0</text>
<text x="26.7" y="168.8">CLK</text>
<text x="44.4" y="171.3">RX</text>
<text x="44.6" y="173.9">TX</text>
<text x="52" y="170.2">19</text>
<text x="52" y="172.8">18</text>
<text x="61.4" y="169.2">1</text>
<text x="61.4" y="171.7">2</text>
<text x="113.5" y="171.7">3</text>
<text x="113.5" y="169.2">4</text>
<text x="20.8" y="177.8">5</text>
<text x="20.8" y="175.3">6</text>
<text x="26.7" y="179">SD2</text>
<text x="26.7" y="176.4">SD1</text>
<text x="41.8" y="179">RSV1</text>
<text x="52" y="177.8">2</text>
<text x="61.4" y="174.3">3</text>
<text x="113.5" y="176.8">1</text>
<text x="113.5" y="174.3">2</text>
<text x="20.8" y="180.4">4</text>
<text x="26.7" y="181.5">SD3</text>
<text x="41.8" y="181.5">RSV2</text>
<text x="52" y="180.4">3</text>
<text x="52" y="185.5">10*4</text>
<text x="42.6" y="186.6">GND</text>
</g>
<text font-size="1.8" fill="#808080" x="31.9" y="17.7">U$3</text>
</svg>
